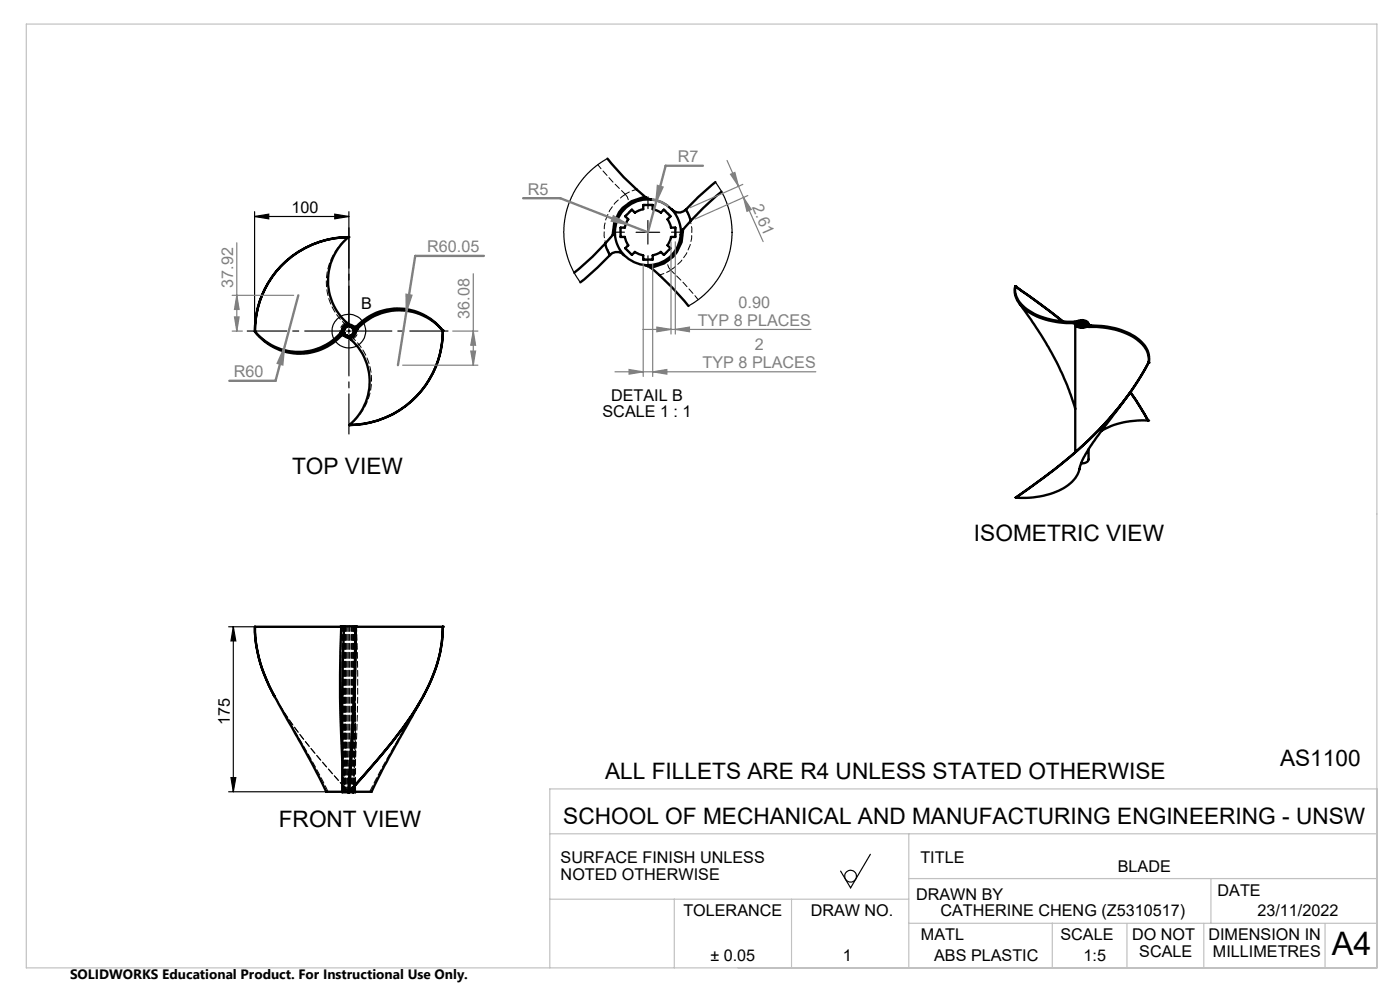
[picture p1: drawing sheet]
<svg xmlns="http://www.w3.org/2000/svg" width="297mm" height="210mm" viewBox="0 0 297 210" stroke-linecap="round" stroke-linejoin="round" font-family="sans-serif">
<g fill="none" stroke="#000" stroke-width=".5">
<path d="M128.9 33.6a52.1 52.1 0 0 0 8 8.2M151.8 38.6l-3.7 3.2-2.6 2.6M73.9 50.3a19.9 19.9 0 0 0-19.8 20M73.9 50.3a12 12 0 0 0 0 18.4M73.9 50.3h.1M128.4 51.7l-2.7 2.7-3.9 3.4M128.4 51.7l.3 .9 .7 1.5M129.4 54.1a1.99 1.99 0 0 1 3 0M129.4 54.1l-2.6 2.7-3.7 3.1M130 49.8l-1.6 1.9M130.5 48.7l-.5 1.1M130.5 48.7a7.2 7.2 0 0 0 1.9 5.4"/>
<path d="M134.1 44.5l.6 .6 1.8-.7v-.9h2v.9l1.7 .7 .6-.6 1.4 1.4-.6 .6 .6 1.1 .1 .7h1v2h-1l-.1 .7-.6 1 .6 .7-1.4 1.4-.6-.7-1.7 .8v.9h-2v-.9l-1.8-.8-.6 .7-1.5-1.4 .7-.7-.8-1.7h-.8v-2h.8l.8-1.8-.7-.6zM136.8 56.3l1.2 .4M136.9 41.8a7.4 7.4 0 0 0-6.9 8M136.9 41.8l.5 .3 .7 .2M138 56.7a52.2 52.2 0 0 1 8 8.2M142.5 44.4a7.2 7.2 0 0 1 1.9 5.4M142.5 44.4a2.04 2.04 0 0 0 3 0M142.5 44.4a7 7 0 0 0-7.4-1.7 7 7 0 0 0-4.6 6M144.4 49.8a7 7 0 0 1-4.6 6.1 7 7 0 0 1-7.4-1.8M144.9 48.7a7.5 7.5 0 0 1-6.9 8M144.9 48.7l-.5 1.1M145.5 44.4l1 2.4"/>
<path d="M146.5 46.8l-1.6 1.9M153.1 40.7l-3.9 3.4-2.7 2.7M54.1 70.3a12 12 0 0 0 18.1 .4M54.1 70.3h.1M54.1 70.3a12 12 0 0 0 18.3 .9M72.2 70.7l.2 .5M72.4 71.2l.2-.1 .4 .1M72.5 70.3l-.3 .4M72.6 70.1l-.1 .2M72.6 70.1l.1 .6 .3 .5M73.1 69.6l.2-.3 .1 .1 .4-.1v-.2h.4v.1l.3 .2 .2-.1 .3 .3-.2 .1 .2 .4h.2v.3h-.2l-.2 .4 .2 .1-.3 .3-.2-.1-.3 .1v.2h-.4v-.2l-.4-.1-.1 .1-.2-.3 .1-.1-.2-.4h-.2v-.3h.2l.2-.4zM73.9 71.6l.2 .1"/>
<path d="M73.9 68.7l-.1 .1a1.42 1.42 0 0 0-1.3 1.5M73.9 68.7l.2 .2M74.1 71.7a12 12 0 0 1 0 18.5M75 69.3l.3 .3 .1 .7M75 69.3h.6M75 69.3a1.42 1.42 0 0 0-1.5-.4 1.42 1.42 0 0 0-.9 1.2M75.4 70.3a1.39 1.39 0 0 1-.9 1.3 1.39 1.39 0 0 1-1.5-.4M75.5 70.1v.1a1.45 1.45 0 0 1-1.4 1.5M75.5 70.1l-.1 .2M75.6 69.3l.2 .5M75.6 69.3h.1M75.6 69.3a12 12 0 0 1 18.3 .9"/>
<path d="M75.8 69.8l-.3 .3M75.8 69.8a12 12 0 0 1 18.1 .4M93.9 70.2a20 20 0 0 1-19.8 20M93.9 70.2h.1M93.9 70.2a19.9 19.9 0 0 1-19.8 20M215.4 60.7l4.7 3.4 5.4 4.1zM215.4 60.7a5.1 5.1 0 0 0 2.5 5.3 18.4 18.4 0 0 0 10.1 2.6l.1 .1M215.4 60.7a5.6 5.6 0 0 0 3.5 5.6 16.7 16.7 0 0 0 9.7 1.8M215.4 60.7h.1M216.3 64.4l2.4 3.4 3 4.5 3.4 6.5a46.3 46.3 0 0 1 3 7.9M228.1 68.7a1.67 1.67 0 0 0 2.3 .6M228.1 68.7v27.2"/>
<path d="M228.5 68.9l.2 .1-.1 .1 .2 .2M228.5 68.6h-.1v.3h.1M228.5 68.6v.3M228.6 68.3l.1 .1M228.6 68.1a1.67 1.67 0 0 1 2.3 .6M228.6 68.1l-.4 .3-.1 .3M228.7 68.4l-.2 .2M228.7 68.4v.8M228.8 68.2h.1M228.8 68.2l-.2 .1M228.8 68.2v1.1M228.8 68.2l.2 .1"/>
<path d="M229 69.2l.3 .1M229 69.2l-.2 .1M229 68.3v.9M229.3 68.1l-.3 .2M229.3 68h.4v1.4h-.4zM229.3 68.1h.4M229.7 68.1v1.3M229.7 68.1l.4 .2M229.7 68v.1M230.1 69.2l-.4 .1M230.1 69.2l.1 .1M230.1 68.3v.9"/>
<path d="M230.2 68.2l.3 .1M230.2 68.2l-.1 .1M230.2 68.2h.1M230.2 68.2v1.1M230.4 68.4l.1 .2M230.4 68.4v.8M230.4 69.3a18 18 0 0 1 10.8 2.7 5.1 5.1 0 0 1 2.5 4.9M230.5 68.3l-.1 .1M230.5 68.9l-.1 .1 .1 .1-.3 .2M230.5 68.6h.2v.3h-.2M230.5 68.6v.3M230.9 68.7l.5 .4"/>
<path d="M230.9 68.7l-.5 .6M230.9 68.7h.1M231.4 69.1a14.9 14.9 0 0 1 11 3.6 4.4 4.4 0 0 1 1.3 4.2M231.4 69.1h.1M243.7 76.9a72.8 72.8 0 0 1-21.4 23.7l-6.8 4.9M243.7 76.9a73.9 73.9 0 0 1-22.4 24.5l-5.8 4.1M243.7 76.9h.1M74.1 90.2h.1M230.9 95.3v2.2a1.33 1.33 0 0 1-1.6 .8M239.6 83.5l-7.7 10.3-2 3.2-.6 1.5a7 7 0 0 1-4.7 5.6 18.6 18.6 0 0 1-9.1 1.4M239.8 83.2l3.8 6M243.6 89.2a17.1 17.1 0 0 0-10 2.2"/>
<path d="M243.6 89.2h.1M215.5 105.5h.1M54.1 133a29.3 29.3 0 0 0 4.1 14.6M54.1 133h18.3M54.1 133a30.2 30.2 0 0 0 4.2 14.8M72.4 133h.1M72.4 133l-.2 5a274.3 274.3 0 0 0 .4 23.1M72.5 132.9l-.3 .1M72.5 132.9h.1M73 132.8l-.4 .1M73 132.8l-.4 15.3v20h1.3M73 132.8h2.4"/>
<path d="M73 132.8l-.6 .2M75.4 132.8v.1M75.4 132.8a553.7 553.7 0 0 1-1.5 35.3M75.4 132.8l.1 .1M75.4 132.8h.1M75.5 132.9a487 487 0 0 1-1.4 35.1M75.5 132.9l18.4 .1M93.9 133a31 31 0 0 1-4.9 16.1 125.4 125.4 0 0 1-14.9 18.8M93.9 133a32.2 32.2 0 0 1-5.7 17.5 135.5 135.5 0 0 1-14.1 17.4M93.9 133h.1M58.1 147.4l8 14.4 3.1 6.2 3.4-.1M89.3 148.5l-7.7 13.9-2.8 5.6-4.7-.1"/>
<path d="M90 147.4l-.2 .2M73.9 168.1h1.1M74.1 167.9h.1M74.1 168l-.2 .1M74.5 167.9l-.4 .1M74.8 168l.2 .1zM75.4 167.9l-.4 .2"/>
</g>
<g fill="none" stroke="#000" stroke-width=".21" stroke-dasharray="1.3 .6">
<path d="M131.6 48.4l.1-.1M131.6 50.2l.1 .1M132.6 44.2l.1-.1M132.6 41.2h.1M132.7 45.7v.2M132.7 52.8v-.2M132.7 41.2a1.98 1.98 0 0 1 0 2.9M132.7 41.2a9.3 9.3 0 0 0-3.3 12.9M133.9 44.4h.2M133.9 54.1h.2M136.6 43.4l-.1 .1M136.6 55.2l-.1-.1"/>
<path d="M138.4 43.4l.1 .1M138.4 55.2l.1-.1M141 44.4h-.1M141 54.1h-.1M142.3 57.3a1.98 1.98 0 0 1-.1-2.9M142.3 57.3a9.3 9.3 0 0 0 3.2-12.8M142.3 45.7v.2M142.3 52.8v-.2M142.3 57.3h.1M142.3 54.3l-.1 .1M143.4 50.2l-.1 .1M143.4 48.4l-.1-.1"/>
<path d="M72.6 70.3v-.2M72.8 70h.1M72.8 70.4h.1M72.8 70.4v-.4M73.1 69.2h.1M73.1 68.6h.1M73.1 69.5h.1M73.1 70.9h.1M73.1 69.5l.2-.2M73.3 69.3h.1M73.3 71.2h.1M73.3 71.2l-.2-.3"/>
<path d="M73.5 68.4l-.4 .2M73.8 69v.1M73.8 71.4h.1M73.8 69h.4M73.9 71.6h.2M74.1 68.8h-.1M74.2 69v.1M74.2 71.4h.1M74.2 71.4h-.4M74.5 72l.5-.2M74.7 69.3h.1M74.7 71.2h.1"/>
<path d="M74.7 69.3l.3 .2M75 69.5h.1M75 70.9h.1M75 70.9l-.3 .3M75 71.8h.1M75 71.2h.1M75.2 70.4h.1M75.2 70h.1M75.2 70v.4M75.4 70.2v.1M72.6 132.8h.1M72.8 132.9l.1-.1"/>
<path d="M73.1 132.9v-.1M73.3 132.9v-.1M73.3 132.9h-.2M73.8 132.9v-.1M74.2 132.9v-.1M74.2 132.9h-.4M74.7 132.9v-.1M75 132.9h-.3M75 132.9v-.1M75 132.8l.6 .1M75.2 132.9v-.1M75.6 132.9h.1"/>
<path d="M75.6 132.9h.2M75.4 147.3v5.1M72.6 167.9h.5M72.9 168h-.1M73.1 167.9h.1M73.1 168h.2M73.1 168h.1M73.1 167.9l.1 .1h-.1M73.3 168h.1M73.5 167.9h.4M73.5 167.9h-.4M73.8 168h.1"/>
<path d="M73.8 168h.4M73.9 168l-.4-.1M74.2 168h.1M74.7 168h.1M74.7 168h.3M75 168h.1M75.2 168h.1"/>
</g>
<path d="M135 40.2l-2.4 1M139.9 58.3l2.4-1M73.1 68.6l.1 .4-.1 .2M75 71.8l-.1-.3 .1-.3M72.6 149.8v2.6M75 167.9a290 290 0 0 0 .6-35" fill="none" stroke="#000" stroke-width=".21" stroke-dasharray="1.3 .6" stroke-dashoffset=".3"/>
<path d="M58.7 148.5a111.3 111.3 0 0 0 14.1 18.2l1.1 1.2M75.4 154.6l-.4 13.3" fill="none" stroke="#000" stroke-width=".21" stroke-dasharray="1.3 .6" stroke-dashoffset=".6"/>
<path d="M73.9 167.9l-2.2-2.5a106.7 106.7 0 0 1-13.1-17.1" fill="none" stroke="#000" stroke-width=".21" stroke-dasharray="1.3 .6" stroke-dashoffset=".5"/>
<g fill="none" stroke="#000" stroke-width=".21" stroke-dasharray="1.3 .6" stroke-dashoffset=".2">
<path d="M126.8 34.9l3.2 3.7 2.6 2.6M148.1 63.6l-3.1-3.7-2.7-2.6M72.5 132.9a451.7 451.7 0 0 0 1.4 35.1M72.9 132.8v35.2M73 132.8v35.2M73.1 132.9v35.1M73.2 132.8v35.2M73.3 132.8v35.2M73.5 132.8v35.2M73.8 132.9v35.1M74.2 132.8v35.2M74.6 132.8v35.2"/>
<path d="M74.7 132.9v35.1M74.9 132.8v35.2M75 132.8v35.2M75.2 132.9v35.1M72.8 168v-35.1M73.3 168v-35.1M73.8 168v-35.2M74.1 168a594 594 0 0 1-1.5-35.2M74.2 168v-35.1M74.7 168v-35.2M75 168v-35.1M75.2 168v-35.2"/>
</g>
<path d="M58.6 148.3l7.5 13 3.5 6.6M78.4 167.9l3.5-6.6 7.5-13" fill="none" stroke="#000" stroke-width=".21" stroke-dasharray="1.3 .6" stroke-dashoffset="-.1"/>
<path d="M130.5 49.6v-.9M136.8 56.2h.8M138.1 42.3h-.8M144.4 48.9v.9M72.6 152.4l.5 15.6M75.4 152.4l-.5 15.6M73.2 168l-.6-15.6" fill="none" stroke="#000" stroke-width=".21" stroke-dasharray="1.3 .6" stroke-dashoffset=".4"/>
<path d="M73.1 68.6a1.87 1.87 0 0 0-.7 2.6M75 71.8a1.87 1.87 0 0 0 .6-2.5M75 132.8l.4 14.5M73.1 167.9l-.5-6.8M75.4 167.9v-18.1" fill="none" stroke="#000" stroke-width=".21" stroke-dasharray="1.3 .6" stroke-dashoffset=".1"/>
<path d="M75.4 152.4v1.5" fill="none" stroke="#000" stroke-width=".21" stroke-dasharray="1.3 .6" stroke-dashoffset=".8"/>
<path d="M73.9 50.3a12 12 0 0 0-.8 18.3M74.1 90.1a12 12 0 0 0 .9-18.3" fill="none" stroke="#000" stroke-width=".21" stroke-dasharray="1.3 .6" stroke-dashoffset=".7"/>
<g fill="none" stroke="#000" stroke-width=".25">
<path d="M128.9 33.6l-1.8 1.1-1.4 1.1-1.5 1.5-1.2 1.5-1.8 3-1.1 3.5-.5 3.7 .1 2.2 .3 2 .5 1.8 .7 1.8 .7 1.3 1.2 1.8M151.8 38.6l1.8 3.1 .7 1.7 .6 2.1 .4 2.4v2.1l-.5 3.4-.6 2.2-.7 1.5-.9 1.6-1.1 1.6-2.7 2.7-2.7 1.9M54 45.9l3-.5v1zM54 44.9v24.3M54 45.9h20M71 45.4l3 .5-3 .5zM74 44.9v24.3M134.9 49.3h5M137.4 46.8v5M73.5 70.2h1M74 69.7v1M48.5 133h24.5"/>
<path d="M49.5 133v34.9M49.5 133l.5 3h-1zM48.5 167.9h24.5M49 165h1l-.5 2.9zM184.6 181.2l-4.2 7.1-2.1-3.5"/>
<circle cx="74" cy="70.2" r="3.6"/>
<circle cx="180.4" cy="185.9" r="1.25"/>
</g>
<path d="M131.6 50.2v-1.8M132.7 45.7l1.2-1.3M133.9 54.1l-1.2-1.3M136.6 43.4h1.8M138.4 55.2h-1.8M141 44.4l1.3 1.3M142.3 52.8l-1.3 1.3M143.4 48.4v1.8" fill="none" stroke="#000" stroke-width=".21" stroke-dasharray="1.3 .6" stroke-dashoffset=".9"/>
<g fill="none" stroke="#808080" stroke-width=".25">
<path d="M154.2 34l2.5 5.5M155 37l.9-.4 .8 2.9zM156.7 39.5l1 2.4M157.6 39.1l-11.2 5M50.2 51.5v18.7M100.4 58.1v19.4M136.5 56.1v23.8M138.5 56.1v23.8M142.3 51.3v19.6M143.3 51.3v19.6M157.7 41.9l4.2 9.4M157.7 41.9l1.7 2.5-.9 .4z"/>
<path d="M158.6 41.5l-11.1 5M49.2 70.2h2.2M49.2 62.6h13.1M49.7 67.2h1l-.5 3zM50.2 62.6l.5 3h-1zM85.4 77.5h16M96 70.2h5.4M99.9 74.5h1l-.5 3zM100.4 70.2l.5 3h-1zM130.5 78.9h42.6M133.5 78.4l3 .5-3 .5zM136.3 69.9h35.7"/>
<path d="M138.5 78.9l3-.5v1zM139.3 69.4l3 .5-3 .5zM143.3 69.9l3-.5v1z"/>
</g>
<path d="M139.6 39.5l.9 .2-1.2 2.8zM149.1 35.2h-7.9l-1.9 7.3M102.7 54.3h-14.6l-3.7 23.2M111 42h7.9l13.9 5.5M130.2 45.9l2.6 1.6-3-.7zM138.3 42.3a7 7 0 0 1 3.5 1.5M139.3 42.5l-1.9 6.8-4.6-1.8M60.2 74.3l-.3 3-1-.3zM60.2 74.3l-1.7 6.5h-9.9M63.3 62.6l-3.1 11.7M86.3 62.5l.9 .2-.9 2.9z" fill="none" stroke="#808080" stroke-width=".5"/>
<path d="M74 69.2v-20.9M74 71.2v20.9" fill="none" stroke="#000" stroke-width=".25" stroke-dasharray="15.2 1.3 1.3 1.3" stroke-dashoffset="6.7"/>
<path d="M73 70.2h-20.5" fill="none" stroke="#000" stroke-width=".25" stroke-dasharray="15.2 1.3 1.3 1.3" stroke-dashoffset="6.9"/>
<path d="M75 70.2h20" fill="none" stroke="#000" stroke-width=".25" stroke-dasharray="15.2 1.3 1.3 1.3" stroke-dashoffset="7.1"/>
<path d="M132.5 49.3h-2.5M137.5 44.3v-2.5M137.5 54.3v2.5M142.5 49.3h2.5" fill="none" stroke="#000" stroke-width=".25" stroke-dasharray="15.2 1.3 1.3 1.3"/>
<g fill="none" stroke="#c0c0c0" stroke-width=".25">
<path d="M5.6 5.1h286.5v200.2h-286.5zM116.6 176.9h175.5M192.8 176.9v28.4M292.1 167.3h-175.5v38M116.6 190.7h76.2M143.1 190.7v14.6M167.9 190.7v14.6M192.8 186.4h99.3M192.8 195.9h99.3M223.2 195.8v9.5M239.1 195.9v9.4M255.4 195.9v9.4"/>
<path d="M256.9 186.4v9.5M281.1 195.9v9.4"/>
</g>
<g fill="#000">
<path d="M71 45.4l3 .5-3 .5zM54 45.9l3-.5v1z"/>
<path d="M49.5 133l.5 3h-1zM49 165h1l-.5 2.9z"/>
</g>
<g fill="#808080">
<path d="M157.7 41.9l1.7 2.5-.9 .4zM155 37l.9-.4 .8 2.9z"/>
<path d="M133.5 78.4l3 .5-3 .5zM138.5 78.9l3-.5v1z"/>
<path d="M99.9 74.5h1l-.5 3zM100.4 70.2l.5 3h-1z"/>
<path d="M50.2 62.6l.5 3h-1zM49.7 67.2h1l-.5 3z"/>
<path d="M139.3 69.4l3 .5-3 .5zM143.3 69.9l3-.5v1z"/>
<path d="M60.2 74.3l-1.3 2.7 1 .3zM86.3 62.5v3.1l.9-2.9zM139.6 39.5l-.3 3 1.2-2.8zM130.2 45.9l-.4 .9 3 .7z"/>
</g>
<text font-size="6.9" x="282.6" y="202.6">A4</text>
<g font-size="4.8">
<text x="62" y="100.6">TOP VIEW</text>
<text x="206.6" y="114.8">ISOMETRIC VIEW</text>
<text x="128.4" y="165.3">ALL FILLETS ARE R4 UNLESS STATED OTHERWISE</text>
<text x="271.5" y="162.6">AS1100</text>
<text x="59.1" y="175.4">FRONT VIEW</text>
<text x="119.5" y="174.7">SCHOOL OF MECHANICAL AND MANUFACTURING ENGINEERING - UNSW</text>
</g>
<g font-size="3.4" fill="#808080">
<text x="143.8" y="34.4">R7</text>
<text x="112" y="41.3">R5</text>
<text x="159.5" y="43.9" transform="rotate(66 159.5 43.9)">2.61</text>
<text x="90.6" y="53.5">R60.05</text>
<text x="49.5" y="61" transform="rotate(-90 49.5 61)">37.92</text>
<text x="156.7" y="65.2">0.90</text>
<text x="99.6" y="67.6" transform="rotate(-90 99.6 67.6)">36.08</text>
<text x="148" y="69.1">TYP 8 PLACES</text>
<text x="160.1" y="74.2">2</text>
<text x="49.6" y="80">R60</text>
<text x="149" y="78.1">TYP 8 PLACES</text>
</g>
<g font-size="3.4">
<text x="61.8" y="45.1">100</text>
<text x="76.6" y="65.6">B</text>
<text x="127.8" y="88.5">SCALE 1 : 1</text>
<text x="129.6" y="85">DETAIL B</text>
<text x="48.8" y="153.7" transform="rotate(-90 48.8 153.7)">175</text>
<text x="118.9" y="183.2">SURFACE FINISH UNLESS</text>
<text x="195.3" y="183.1">TITLE</text>
<text x="237.1" y="184.9">BLADE</text>
<text x="118.9" y="186.7">NOTED OTHERWISE</text>
<text x="194.3" y="191">DRAWN BY</text>
<text x="258.3" y="190">DATE</text>
<text x="145" y="194.3">TOLERANCE</text>
<text x="172" y="194.3">DRAW NO.</text>
<text x="199.5" y="194.3">CATHERINE CHENG (Z5310517)</text>
<text x="266.8" y="194.3">23/11/2022</text>
<text x="150.7" y="203.8">± 0.05</text>
<text x="178.8" y="203.8">1</text>
<text x="195.4" y="199.3">MATL</text>
<text x="198.2" y="203.8">ABS PLASTIC</text>
<text x="225" y="199.3">SCALE</text>
<text x="229.9" y="203.8">1:5</text>
<text x="240.2" y="199.5">DO NOT</text>
<text x="241.7" y="203">SCALE</text>
<text x="256.4" y="199.5">DIMENSION IN</text>
<text x="257.3" y="203">MILLIMETRES</text>
</g>
<text font-size="2.9" x="14.9" y="207.6">SOLIDWORKS Educational Product. For Instructional Use Only.</text>
</svg>
